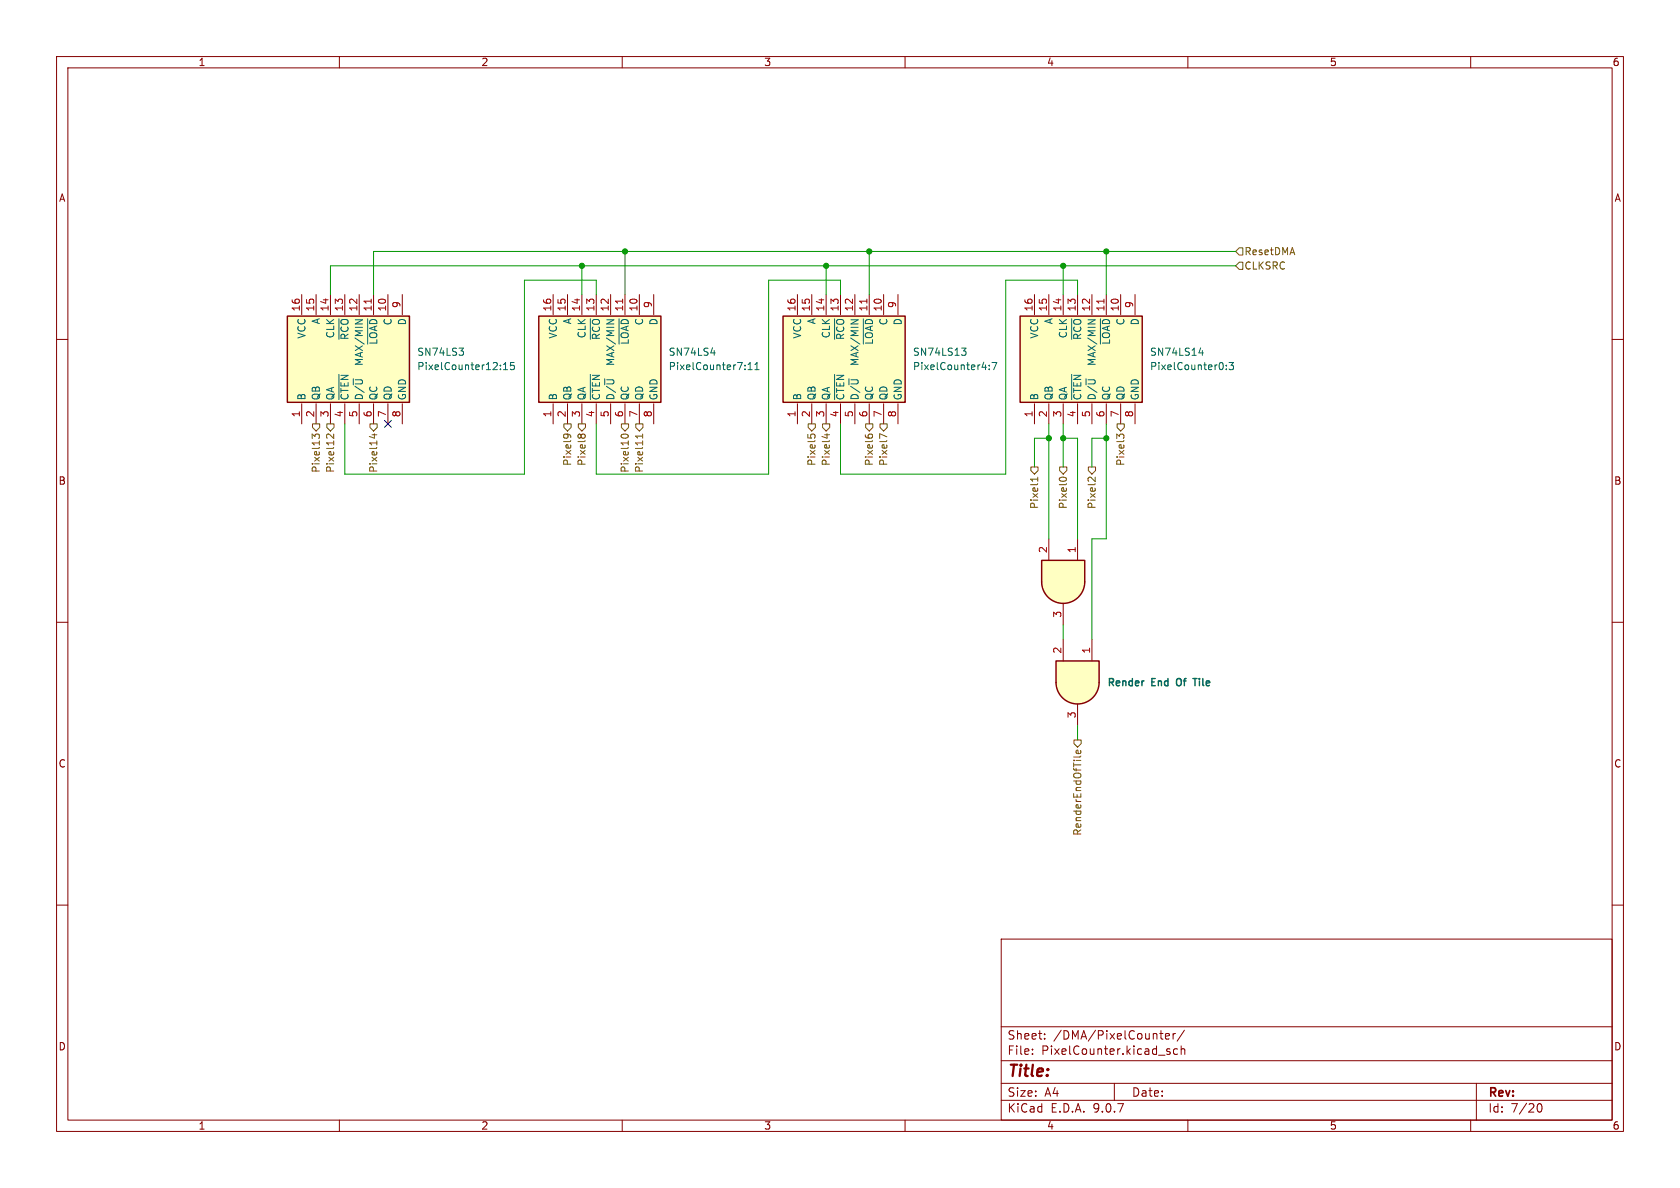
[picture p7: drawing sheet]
<svg xmlns="http://www.w3.org/2000/svg" width="297mm" height="210mm" viewBox="0 0 297 210" stroke-linecap="round" stroke-linejoin="round" font-family="sans-serif">
<g fill="none" stroke="#840000" stroke-width=".18">
<path d="M10 10h277v190h-277zM12 12h273v186h-273zM60 10v2M110 10v2M160 10v2M210 10v2M260 10v2M10 60h2M285 60h2M10 110h2M285 110h2M10 160h2"/>
<path d="M177 166h108v32h-108zM285 160h2M60 198v2M110 198v2M160 198v2M177 194.5h108M177 191.5h108M177 187.5h108M177 181.5h108M182.5 186.3v.1M182.5 185.5v.1M184.7 183.6v.1"/>
<path d="M184.7 182.8v.1M197 191.5v3M205 182.7h.6M205.3 183.6l.3 .1M206 183.2l.7-.1v-.3l-.5-.1-.2 .2 .1 .7h.6M206.5 185.9l.3 .1 .1 .2-.2 .2h-.3M206.5 185.4l.3 .1M207.4 182.7v1M207.8 182.7l-.3 .1-.1 .2M208.2 185.5l-.5-.1-.2 .3v.4l.1 .2h.6M208.8 185.5l.2-.1 .4 .1 .1 .9M208.8 184.9v1.5"/>
<path d="M209.4 182.1l-1.3 2M210 198v2M260 198v2M261 191.5v6.5M271.7 195.7l.2-.5 .2-.1a.81 .81 0 0 1 .6 .6 .81 .81 0 0 1-.3 .8h-.4l-.3-.5"/>
</g>
<path d="M138.4 55.9h21.6v15.2h-21.6z" fill="#ffffc2"/>
<path d="M138.4 55.9h21.6v15.2h-21.6z" fill="none" stroke="#840000" stroke-width=".25"/>
<g fill="none" stroke="#840000" stroke-width=".18">
<path d="M141 52.1v3.5M143.5 52.1v3.5M146 52.1v3.5M148.6 52.1v3.5M151.1 52.1v3.5M153.7 52.1v3.5M156.2 52.1v3.5M158.7 52.1v3.5M141 71.4v3.5M143.5 71.4v3.5M146 71.4v3.5M148.6 71.4v3.5"/>
<path d="M151.1 71.4v3.5M153.7 71.4v3.5M156.2 71.4v3.5M158.7 71.4v3.5"/>
</g>
<path d="M147.5 56.4v3.6M150.4 56.5h1.3l-1.3 .8M152.6 56.4v4.4M147.5 66.2v4.4M170 61.5h.8l-.4 .5 .3 .1 .1 .5-.3 .2h-.3M174.9 65.2v.1M174.9 64.6v.1M175.4 64.1h.8l-.5 1.2" fill="none" stroke="#006464" stroke-width=".18"/>
<path d="M153.3 52.9v.7" fill="none" stroke="#a90000" stroke-width=".18"/>
<path d="M180.3 55.9h21.6v15.2h-21.6z" fill="#ffffc2"/>
<path d="M180.3 55.9h21.6v15.2h-21.6z" fill="none" stroke="#840000" stroke-width=".25"/>
<g fill="none" stroke="#840000" stroke-width=".18">
<path d="M182.9 52.1v3.5M185.4 52.1v3.5M188 52.1v3.5M190.5 52.1v3.5M193 52.1v3.5M195.6 52.1v3.5M198.1 52.1v3.5M200.7 52.1v3.5M182.9 71.4v3.5M185.4 71.4v3.5M188 71.4v3.5M190.5 71.4v3.5"/>
<path d="M193 71.4v3.5M195.6 71.4v3.5M198.1 71.4v3.5M200.7 71.4v3.5"/>
</g>
<path d="M189.5 56.4v3.6M192.3 56.5h1.3l-1.3 .8M194.5 56.4v4.4M189.5 66.2v4.4M212 62.4h.7M212.6 62v.8M216.8 65.2v.1M216.8 64.6v.1M217.3 64.1h.8l-.5 .5 .4 .1v.5l-.2 .1-.5-.1" fill="none" stroke="#006464" stroke-width=".18"/>
<path d="M195.2 52.9v.7" fill="none" stroke="#a90000" stroke-width=".18"/>
<path d="M95.2 55.9h21.6v15.2h-21.6z" fill="#ffffc2"/>
<path d="M95.2 55.9h21.6v15.2h-21.6z" fill="none" stroke="#840000" stroke-width=".25"/>
<g fill="none" stroke="#840000" stroke-width=".18">
<path d="M97.8 52.1v3.5M100.3 52.1v3.5M102.9 52.1v3.5M105.4 52.1v3.5M107.9 52.1v3.5M110.5 52.1v3.5M113 52.1v3.5M115.6 52.1v3.5M97.8 71.4v3.5M100.3 71.4v3.5M102.9 71.4v3.5M105.4 71.4v3.5"/>
<path d="M107.9 71.4v3.5M110.5 71.4v3.5M113 71.4v3.5M115.6 71.4v3.5"/>
</g>
<path d="M104.4 56.4v3.6M107.3 56.5h1.2l-1.2 .8M109.4 56.4v4.4M104.4 66.2v4.4M125.7 62.4h.7M126.3 62v.8M132.3 65.3h.7M132.3 64.4l.3-.3v1.2M133.5 65.3h.7M133.5 64.4l.3-.3v1.2" fill="none" stroke="#006464" stroke-width=".18"/>
<path d="M110.1 52.9v.7" fill="none" stroke="#a90000" stroke-width=".18"/>
<path d="M184.1 102.9h7.7a3.8 3.8 0 0 1-3.8 3.8 3.8 3.8 0 0 1-3.9-3.8z" fill="#ffffc2" stroke="#ffffc2" stroke-width=".18"/>
<path d="M184.1 99.1h7.7v3.8h-7.7z" fill="#ffffc2"/>
<path d="M184.1 99.1h7.7v3.8a3.8 3.8 0 0 1-3.8 3.8 3.8 3.8 0 0 1-3.9-3.8z" fill="none" stroke="#840000" stroke-width=".25"/>
<path d="M185.4 95.3v3.8M190.5 95.3v3.8M188 106.7v3.8" fill="none" stroke="#840000" stroke-width=".18"/>
<path d="M50.8 55.9h21.6v15.2h-21.6z" fill="#ffffc2"/>
<path d="M50.8 55.9h21.6v15.2h-21.6z" fill="none" stroke="#840000" stroke-width=".25"/>
<g fill="none" stroke="#840000" stroke-width=".18">
<path d="M53.3 52.1v3.5M55.9 52.1v3.5M58.4 52.1v3.5M61 52.1v3.5M63.5 52.1v3.5M66 52.1v3.5M68.6 52.1v3.5M71.1 52.1v3.5M53.3 71.4v3.5M55.9 71.4v3.5M58.4 71.4v3.5M61 71.4v3.5"/>
<path d="M63.5 71.4v3.5M66 71.4v3.5M68.6 71.4v3.5M71.1 71.4v3.5"/>
</g>
<path d="M59.9 56.4v3.6M62.8 56.5h1.3l-1.3 .8M65 56.4v4.4M59.9 66.2v4.4M81.1 61.5h.8l-.4 .5M81.7 62l.2 .3v.3l-.2 .2M89 65.3h.7M89 64.4l.4-.3v1.2M90.9 64.1h-.6l-.1 .6 .2-.1h.4l.1 .2v.4l-.2 .1-.5-.1" fill="none" stroke="#006464" stroke-width=".18"/>
<path d="M65.6 52.9v.7" fill="none" stroke="#a90000" stroke-width=".18"/>
<path d="M186.7 120.7h7.6a3.8 3.8 0 0 1-3.8 3.7 3.8 3.8 0 0 1-3.8-3.7z" fill="#ffffc2" stroke="#ffffc2" stroke-width=".18"/>
<path d="M186.7 116.8h7.6v3.9h-7.6z" fill="#ffffc2"/>
<path d="M186.7 116.8h7.6v3.9a3.8 3.8 0 0 1-3.8 3.7 3.8 3.8 0 0 1-3.8-3.7z" fill="none" stroke="#840000" stroke-width=".25"/>
<path d="M188 113v3.8M193 113v3.8M190.5 124.5v3.8" fill="none" stroke="#840000" stroke-width=".18"/>
<path d="M210.9 119.9h.7M211.3 119.9v1.3" fill="none" stroke="#006464" stroke-width=".25"/>
<g fill="none" stroke="#725600" stroke-width=".18">
<path d="M218.4 47l.7-.6h.6v1.2h-.6zM219.1 43.8h.6v1.3h-.6l-.7-.6zM55.2 74.9h1.3v.7l-.6 .6-.7-.6zM56.5 77.3v-.3l-.3-.3-.4 .1-.1 .4-.5-.5v.8M57.8 74.9h1.3v.7l-.7 .6-.6-.6zM59 76.7v.8l-.9-.8-.4 .3 .1 .4M65.4 74.9h1.3v.7l-.7 .6-.6-.6zM65.8 76.9h.8M66.2 76.7v.8l-.9-.3M99.6 77.2l.2-.4a.84 .84 0 0 1 1.1 .3v.2M99.7 74.9h1.3v.7l-.7 .6-.6-.6zM100.2 76.7l.2 .3v.2"/>
<path d="M102.2 74.9h1.3v.7l-.6 .6-.7-.6zM102.7 77l-.3-.3-.2 .3v.2M102.7 77l.3-.3h.2l.2 .2v.3M102.7 77v.2M109.9 74.9h1.2v.7l-.6 .6-.6-.6zM109.9 77.3l-.1-.1a.68 .68 0 0 1 .6-.5 .68 .68 0 0 1 .7 .5l-.2 .1M112.4 74.9h1.3v.7l-.7 .6-.6-.6zM113.6 76.7v.8M113.6 77.1h-1.3l.4 .4M142.8 76.8v.6M142.9 74.9h1.2v.7l-.6 .6-.6-.6zM143.3 77.3v-.3l.2-.3 .5 .2 .1 .4"/>
<path d="M145.4 74.9h1.3v.7l-.7 .6-.6-.6zM145.8 76.9h.8M146.2 76.7v.8M153 76.9v.2M153 74.9h1.3v.7l-.6 .6-.7-.6zM153.5 77.2v-.2l.2-.3 .4 .1 .1 .4M155.6 74.9h1.2v.7l-.6 .6-.6-.6zM156.8 77.2l-1.3-.5v.8M197.5 74.9h1.3v.7l-.7 .6-.6-.6zM198.7 77.3v-.3l-.2-.3-.5 .1-.1 .4-.5-.5v.8M182.2 82.6h1.3v.6l-.6 .6-.7-.6zM183.5 84.4v.7"/>
<path d="M183.5 84.7h-1.3l.4 .4M187.3 84.8a.68 .68 0 0 1 .6-.5 .68 .68 0 0 1 .6 .5M187.3 82.6h1.3v.6l-.6 .6-.7-.6zM192.4 82.6h1.3v.6l-.7 .6-.6-.6zM193.6 84.4v.7l-.9-.7-.3 .1-.1 .4M189.9 130.8h1.2v.6l-.6 .7-.6-.7zM191 132.7l.1 .3-.2 .2h-.6v-.5l.2-.1 .2 .6"/>
</g>
<g fill="none" stroke="#009600" stroke-width=".18">
<path d="M102.9 47v5.1M105.4 52.1v-2.6h-12.7v34.3h-31.7v-8.9M110.5 44.5v7.6M146 47v5.1M148.6 52.1v-2.6h-12.7v34.3h-30.5v-8.9M153.7 44.5v7.6M188 47v5.1M190.5 52.1v-2.6h-12.7v34.3h-29.2v-8.9M195.6 44.5v7.6M218.4 47h-160v5.1M218.4 44.5h-152.4v7.6M185.4 74.9v20.4"/>
<path d="M185.4 77.5h-2.5v5.1M188 74.9v7.7M188 77.5h2.5v17.8M195.6 77.5h-2.6v5.1M195.6 74.9v20.4h-2.6v17.7M188 110.5v2.5M190.5 128.3v2.5"/>
</g>
<path d="M68 74.3l1.2 1.2M69.2 74.3l-1.2 1.2" fill="none" stroke="#000084" stroke-width=".18"/>
<g fill="#009600" stroke="#009600" stroke-width=".18">
<circle cx="188" cy="77.5" r=".46"/>
<circle cx="185.4" cy="77.5" r=".46"/>
<circle cx="188" cy="47" r=".46"/>
<circle cx="195.6" cy="44.5" r=".46"/>
<circle cx="195.6" cy="77.5" r=".46"/>
<circle cx="153.7" cy="44.5" r=".46"/>
<circle cx="146" cy="47" r=".46"/>
<circle cx="102.9" cy="47" r=".46"/>
<circle cx="110.5" cy="44.5" r=".46"/>
</g>
<text font-size="2.8" fill="#840000" x="178" y="190.9">Title:</text>
<g font-size="2.1" fill="#840000">
<text x="178" y="184">Sheet:</text>
<text x="186.2" y="184">/DMA/PixelCounter/</text>
<text x="178" y="186.7">File:</text>
<text x="184.1" y="186.7">PixelCounter.kicad_sch</text>
<text x="178" y="196.9">KiCad</text>
<text x="178" y="194.1">Size:</text>
<text x="184.7" y="194.1">A4</text>
<text x="185.7" y="196.9">E.D.A.</text>
<text x="193.3" y="196.9">9.0.7</text>
<text x="200" y="194.1">Date:</text>
<text x="263" y="194.3">Rev:</text>
<text x="263" y="196.9">Id:</text>
<text x="267.1" y="196.9">7/20</text>
</g>
<g font-size="1.8" fill="#840000">
<text x="35" y="11.9">1</text>
<text x="85" y="11.9">2</text>
<text x="135" y="11.9">3</text>
<text x="185" y="11.9">4</text>
<text x="235" y="11.9">5</text>
<text x="285" y="11.9">6</text>
<text x="10.3" y="35.9">A</text>
<text x="285.3" y="35.9">A</text>
<text x="10.3" y="85.9">B</text>
<text x="285.3" y="85.9">B</text>
<text x="10.3" y="135.9">C</text>
<text x="285.3" y="135.9">C</text>
<text x="10.3" y="185.9">D</text>
<text x="285.3" y="185.9">D</text>
<text x="35" y="199.9">1</text>
<text x="85" y="199.9">2</text>
<text x="135" y="199.9">3</text>
<text x="185" y="199.9">4</text>
<text x="235" y="199.9">5</text>
<text x="285" y="199.9">6</text>
</g>
<g font-size="1.8" fill="#725600">
<text x="219.9" y="45.3">ResetDMA</text>
<text x="219.9" y="47.9">CLKSRC</text>
<text x="56.7" y="83.7" transform="rotate(-90 56.7 83.7)">Pixel13</text>
<text x="59.3" y="83.7" transform="rotate(-90 59.3 83.7)">Pixel12</text>
<text x="66.9" y="83.7" transform="rotate(-90 66.9 83.7)">Pixel14</text>
<text x="101.2" y="82.5" transform="rotate(-90 101.2 82.5)">Pixel9</text>
<text x="103.7" y="82.5" transform="rotate(-90 103.7 82.5)">Pixel8</text>
<text x="111.4" y="83.7" transform="rotate(-90 111.4 83.7)">Pixel10</text>
<text x="113.9" y="83.7" transform="rotate(-90 113.9 83.7)">Pixel11</text>
<text x="144.4" y="82.5" transform="rotate(-90 144.4 82.5)">Pixel5</text>
<text x="146.9" y="82.5" transform="rotate(-90 146.9 82.5)">Pixel4</text>
<text x="154.5" y="82.5" transform="rotate(-90 154.5 82.5)">Pixel6</text>
<text x="157.1" y="82.5" transform="rotate(-90 157.1 82.5)">Pixel7</text>
<text x="199" y="82.5" transform="rotate(-90 199 82.5)">Pixel3</text>
<text x="183.7" y="90.1" transform="rotate(-90 183.7 90.1)">Pixel1</text>
<text x="188.8" y="90.1" transform="rotate(-90 188.8 90.1)">Pixel0</text>
<text x="193.9" y="90.1" transform="rotate(-90 193.9 90.1)">Pixel2</text>
<text x="191.4" y="147.8" transform="rotate(-90 191.4 147.8)">RenderEndOfTile</text>
</g>
<g font-size="1.8" fill="#a90000">
<text x="53.1" y="55.2" transform="rotate(-90 53.1 55.2)">16</text>
<text x="55.6" y="55.2" transform="rotate(-90 55.6 55.2)">15</text>
<text x="58.2" y="55.2" transform="rotate(-90 58.2 55.2)">14</text>
<text x="60.7" y="55.2" transform="rotate(-90 60.7 55.2)">13</text>
<text x="63.2" y="55.2" transform="rotate(-90 63.2 55.2)">12</text>
<text x="65.8" y="55.2" transform="rotate(-90 65.8 55.2)">11</text>
<text x="68.3" y="55.2" transform="rotate(-90 68.3 55.2)">10</text>
<text x="70.9" y="54.6" transform="rotate(-90 70.9 54.6)">9</text>
<text x="97.5" y="55.2" transform="rotate(-90 97.5 55.2)">16</text>
<text x="100.1" y="55.2" transform="rotate(-90 100.1 55.2)">15</text>
<text x="102.6" y="55.2" transform="rotate(-90 102.6 55.2)">14</text>
<text x="105.2" y="55.2" transform="rotate(-90 105.2 55.2)">13</text>
<text x="107.7" y="55.2" transform="rotate(-90 107.7 55.2)">12</text>
<text x="110.2" y="55.2" transform="rotate(-90 110.2 55.2)">11</text>
<text x="112.8" y="55.2" transform="rotate(-90 112.8 55.2)">10</text>
<text x="115.3" y="54.6" transform="rotate(-90 115.3 54.6)">9</text>
<text x="140.7" y="55.2" transform="rotate(-90 140.7 55.2)">16</text>
<text x="143.3" y="55.2" transform="rotate(-90 143.3 55.2)">15</text>
<text x="145.8" y="55.2" transform="rotate(-90 145.8 55.2)">14</text>
<text x="148.3" y="55.2" transform="rotate(-90 148.3 55.2)">13</text>
<text x="150.9" y="55.2" transform="rotate(-90 150.9 55.2)">12</text>
<text x="153.4" y="55.2" transform="rotate(-90 153.4 55.2)">11</text>
<text x="156" y="55.2" transform="rotate(-90 156 55.2)">10</text>
<text x="158.5" y="54.6" transform="rotate(-90 158.5 54.6)">9</text>
<text x="182.6" y="55.2" transform="rotate(-90 182.6 55.2)">16</text>
<text x="185.2" y="55.2" transform="rotate(-90 185.2 55.2)">15</text>
<text x="187.7" y="55.2" transform="rotate(-90 187.7 55.2)">14</text>
<text x="190.2" y="55.2" transform="rotate(-90 190.2 55.2)">13</text>
<text x="192.8" y="55.2" transform="rotate(-90 192.8 55.2)">12</text>
<text x="195.3" y="55.2" transform="rotate(-90 195.3 55.2)">11</text>
<text x="197.9" y="55.2" transform="rotate(-90 197.9 55.2)">10</text>
<text x="200.4" y="54.6" transform="rotate(-90 200.4 54.6)">9</text>
<text x="53.1" y="73.9" transform="rotate(-90 53.1 73.9)">1</text>
<text x="55.6" y="73.9" transform="rotate(-90 55.6 73.9)">2</text>
<text x="58.2" y="73.9" transform="rotate(-90 58.2 73.9)">3</text>
<text x="60.7" y="73.9" transform="rotate(-90 60.7 73.9)">4</text>
<text x="63.2" y="73.9" transform="rotate(-90 63.2 73.9)">5</text>
<text x="65.8" y="73.9" transform="rotate(-90 65.8 73.9)">6</text>
<text x="68.3" y="73.9" transform="rotate(-90 68.3 73.9)">7</text>
<text x="70.9" y="73.9" transform="rotate(-90 70.9 73.9)">8</text>
<text x="97.5" y="73.9" transform="rotate(-90 97.5 73.9)">1</text>
<text x="100.1" y="73.9" transform="rotate(-90 100.1 73.9)">2</text>
<text x="102.6" y="73.9" transform="rotate(-90 102.6 73.9)">3</text>
<text x="105.2" y="73.9" transform="rotate(-90 105.2 73.9)">4</text>
<text x="107.7" y="73.9" transform="rotate(-90 107.7 73.9)">5</text>
<text x="110.2" y="73.9" transform="rotate(-90 110.2 73.9)">6</text>
<text x="112.8" y="73.9" transform="rotate(-90 112.8 73.9)">7</text>
<text x="115.3" y="73.9" transform="rotate(-90 115.3 73.9)">8</text>
<text x="140.7" y="73.9" transform="rotate(-90 140.7 73.9)">1</text>
<text x="143.3" y="73.9" transform="rotate(-90 143.3 73.9)">2</text>
<text x="145.8" y="73.9" transform="rotate(-90 145.8 73.9)">3</text>
<text x="148.3" y="73.9" transform="rotate(-90 148.3 73.9)">4</text>
<text x="150.9" y="73.9" transform="rotate(-90 150.9 73.9)">5</text>
<text x="153.4" y="73.9" transform="rotate(-90 153.4 73.9)">6</text>
<text x="156" y="73.9" transform="rotate(-90 156 73.9)">7</text>
<text x="158.5" y="73.9" transform="rotate(-90 158.5 73.9)">8</text>
<text x="182.6" y="73.9" transform="rotate(-90 182.6 73.9)">1</text>
<text x="185.2" y="73.9" transform="rotate(-90 185.2 73.9)">2</text>
<text x="187.7" y="73.9" transform="rotate(-90 187.7 73.9)">3</text>
<text x="190.2" y="73.9" transform="rotate(-90 190.2 73.9)">4</text>
<text x="192.8" y="73.9" transform="rotate(-90 192.8 73.9)">5</text>
<text x="195.3" y="73.9" transform="rotate(-90 195.3 73.9)">6</text>
<text x="197.9" y="73.9" transform="rotate(-90 197.9 73.9)">7</text>
<text x="200.4" y="73.9" transform="rotate(-90 200.4 73.9)">8</text>
<text x="185.2" y="97.9" transform="rotate(-90 185.2 97.9)">2</text>
<text x="190.2" y="97.9" transform="rotate(-90 190.2 97.9)">1</text>
<text x="187.7" y="109.3" transform="rotate(-90 187.7 109.3)">3</text>
<text x="187.7" y="115.6" transform="rotate(-90 187.7 115.6)">2</text>
<text x="192.8" y="115.6" transform="rotate(-90 192.8 115.6)">1</text>
<text x="190.2" y="127.1" transform="rotate(-90 190.2 127.1)">3</text>
</g>
<g font-size="1.8" fill="#006464">
<text x="54.2" y="60" transform="rotate(-90 54.2 60)">VCC</text>
<text x="56.7" y="57.4" transform="rotate(-90 56.7 57.4)">A</text>
<text x="59.3" y="59.9" transform="rotate(-90 59.3 59.9)">CLK</text>
<text x="69.4" y="57.6" transform="rotate(-90 69.4 57.6)">C</text>
<text x="72" y="57.6" transform="rotate(-90 72 57.6)">D</text>
<text x="98.7" y="60" transform="rotate(-90 98.7 60)">VCC</text>
<text x="101.2" y="57.4" transform="rotate(-90 101.2 57.4)">A</text>
<text x="103.7" y="59.9" transform="rotate(-90 103.7 59.9)">CLK</text>
<text x="113.9" y="57.6" transform="rotate(-90 113.9 57.6)">C</text>
<text x="116.4" y="57.6" transform="rotate(-90 116.4 57.6)">D</text>
<text x="141.8" y="60" transform="rotate(-90 141.8 60)">VCC</text>
<text x="144.4" y="57.4" transform="rotate(-90 144.4 57.4)">A</text>
<text x="146.9" y="59.9" transform="rotate(-90 146.9 59.9)">CLK</text>
<text x="157.1" y="57.6" transform="rotate(-90 157.1 57.6)">C</text>
<text x="159.6" y="57.6" transform="rotate(-90 159.6 57.6)">D</text>
<text x="183.7" y="60" transform="rotate(-90 183.7 60)">VCC</text>
<text x="186.3" y="57.4" transform="rotate(-90 186.3 57.4)">A</text>
<text x="188.8" y="59.9" transform="rotate(-90 188.8 59.9)">CLK</text>
<text x="199" y="57.6" transform="rotate(-90 199 57.6)">C</text>
<text x="201.5" y="57.6" transform="rotate(-90 201.5 57.6)">D</text>
<text x="61.8" y="60.2" transform="rotate(-90 61.8 60.2)">~{RCO}</text>
<text x="66.9" y="61.1" transform="rotate(-90 66.9 61.1)">~{LOAD}</text>
<text x="73.7" y="63.1">SN74LS3</text>
<text x="73.7" y="65.6">PixelCounter12:15</text>
<text x="106.3" y="60.2" transform="rotate(-90 106.3 60.2)">~{RCO}</text>
<text x="111.4" y="61.1" transform="rotate(-90 111.4 61.1)">~{LOAD}</text>
<text x="118.1" y="63.1">SN74LS4</text>
<text x="118.1" y="65.6">PixelCounter7:11</text>
<text x="149.5" y="60.2" transform="rotate(-90 149.5 60.2)">~{RCO}</text>
<text x="154.5" y="61.1" transform="rotate(-90 154.5 61.1)">~{LOAD}</text>
<text x="161.3" y="63.1">SN74LS13</text>
<text x="161.3" y="65.6">PixelCounter4:7</text>
<text x="191.4" y="60.2" transform="rotate(-90 191.4 60.2)">~{RCO}</text>
<text x="196.4" y="61.1" transform="rotate(-90 196.4 61.1)">~{LOAD}</text>
<text x="203.2" y="63.1">SN74LS14</text>
<text x="203.2" y="65.6">PixelCounter0:3</text>
<text x="54.2" y="70.9" transform="rotate(-90 54.2 70.9)">B</text>
<text x="56.7" y="70.9" transform="rotate(-90 56.7 70.9)">QB</text>
<text x="59.3" y="70.9" transform="rotate(-90 59.3 70.9)">QA</text>
<text x="61.8" y="70.9" transform="rotate(-90 61.8 70.9)">~{CTEN}</text>
<text x="64.4" y="70.9" transform="rotate(-90 64.4 70.9)">D/~{U} MAX/MIN</text>
<text x="66.9" y="70.9" transform="rotate(-90 66.9 70.9)">QC</text>
<text x="69.4" y="70.9" transform="rotate(-90 69.4 70.9)">QD</text>
<text x="72" y="70.9" transform="rotate(-90 72 70.9)">GND</text>
<text x="98.7" y="70.9" transform="rotate(-90 98.7 70.9)">B</text>
<text x="101.2" y="70.9" transform="rotate(-90 101.2 70.9)">QB</text>
<text x="103.7" y="70.9" transform="rotate(-90 103.7 70.9)">QA</text>
<text x="106.3" y="70.9" transform="rotate(-90 106.3 70.9)">~{CTEN}</text>
<text x="108.8" y="70.9" transform="rotate(-90 108.8 70.9)">D/~{U} MAX/MIN</text>
<text x="111.4" y="70.9" transform="rotate(-90 111.4 70.9)">QC</text>
<text x="113.9" y="70.9" transform="rotate(-90 113.9 70.9)">QD</text>
<text x="116.4" y="70.9" transform="rotate(-90 116.4 70.9)">GND</text>
<text x="141.8" y="70.9" transform="rotate(-90 141.8 70.9)">B</text>
<text x="144.4" y="70.9" transform="rotate(-90 144.4 70.9)">QB</text>
<text x="146.9" y="70.9" transform="rotate(-90 146.9 70.9)">QA</text>
<text x="149.5" y="70.9" transform="rotate(-90 149.5 70.9)">~{CTEN}</text>
<text x="152" y="70.9" transform="rotate(-90 152 70.9)">D/~{U} MAX/MIN</text>
<text x="154.5" y="70.9" transform="rotate(-90 154.5 70.9)">QC</text>
<text x="157.1" y="70.9" transform="rotate(-90 157.1 70.9)">QD</text>
<text x="159.6" y="70.9" transform="rotate(-90 159.6 70.9)">GND</text>
<text x="183.7" y="70.9" transform="rotate(-90 183.7 70.9)">B</text>
<text x="186.3" y="70.9" transform="rotate(-90 186.3 70.9)">QB</text>
<text x="188.8" y="70.9" transform="rotate(-90 188.8 70.9)">QA</text>
<text x="191.4" y="70.9" transform="rotate(-90 191.4 70.9)">~{CTEN}</text>
<text x="193.9" y="70.9" transform="rotate(-90 193.9 70.9)">D/~{U} MAX/MIN</text>
<text x="196.4" y="70.9" transform="rotate(-90 196.4 70.9)">QC</text>
<text x="199" y="70.9" transform="rotate(-90 199 70.9)">QD</text>
<text x="201.5" y="70.9" transform="rotate(-90 201.5 70.9)">GND</text>
<text x="195.6" y="121.7">Render</text>
<text x="203.6" y="121.7">End</text>
<text x="208.5" y="121.7">Of</text>
<text x="212" y="121.7">Tile</text>
</g>
</svg>
